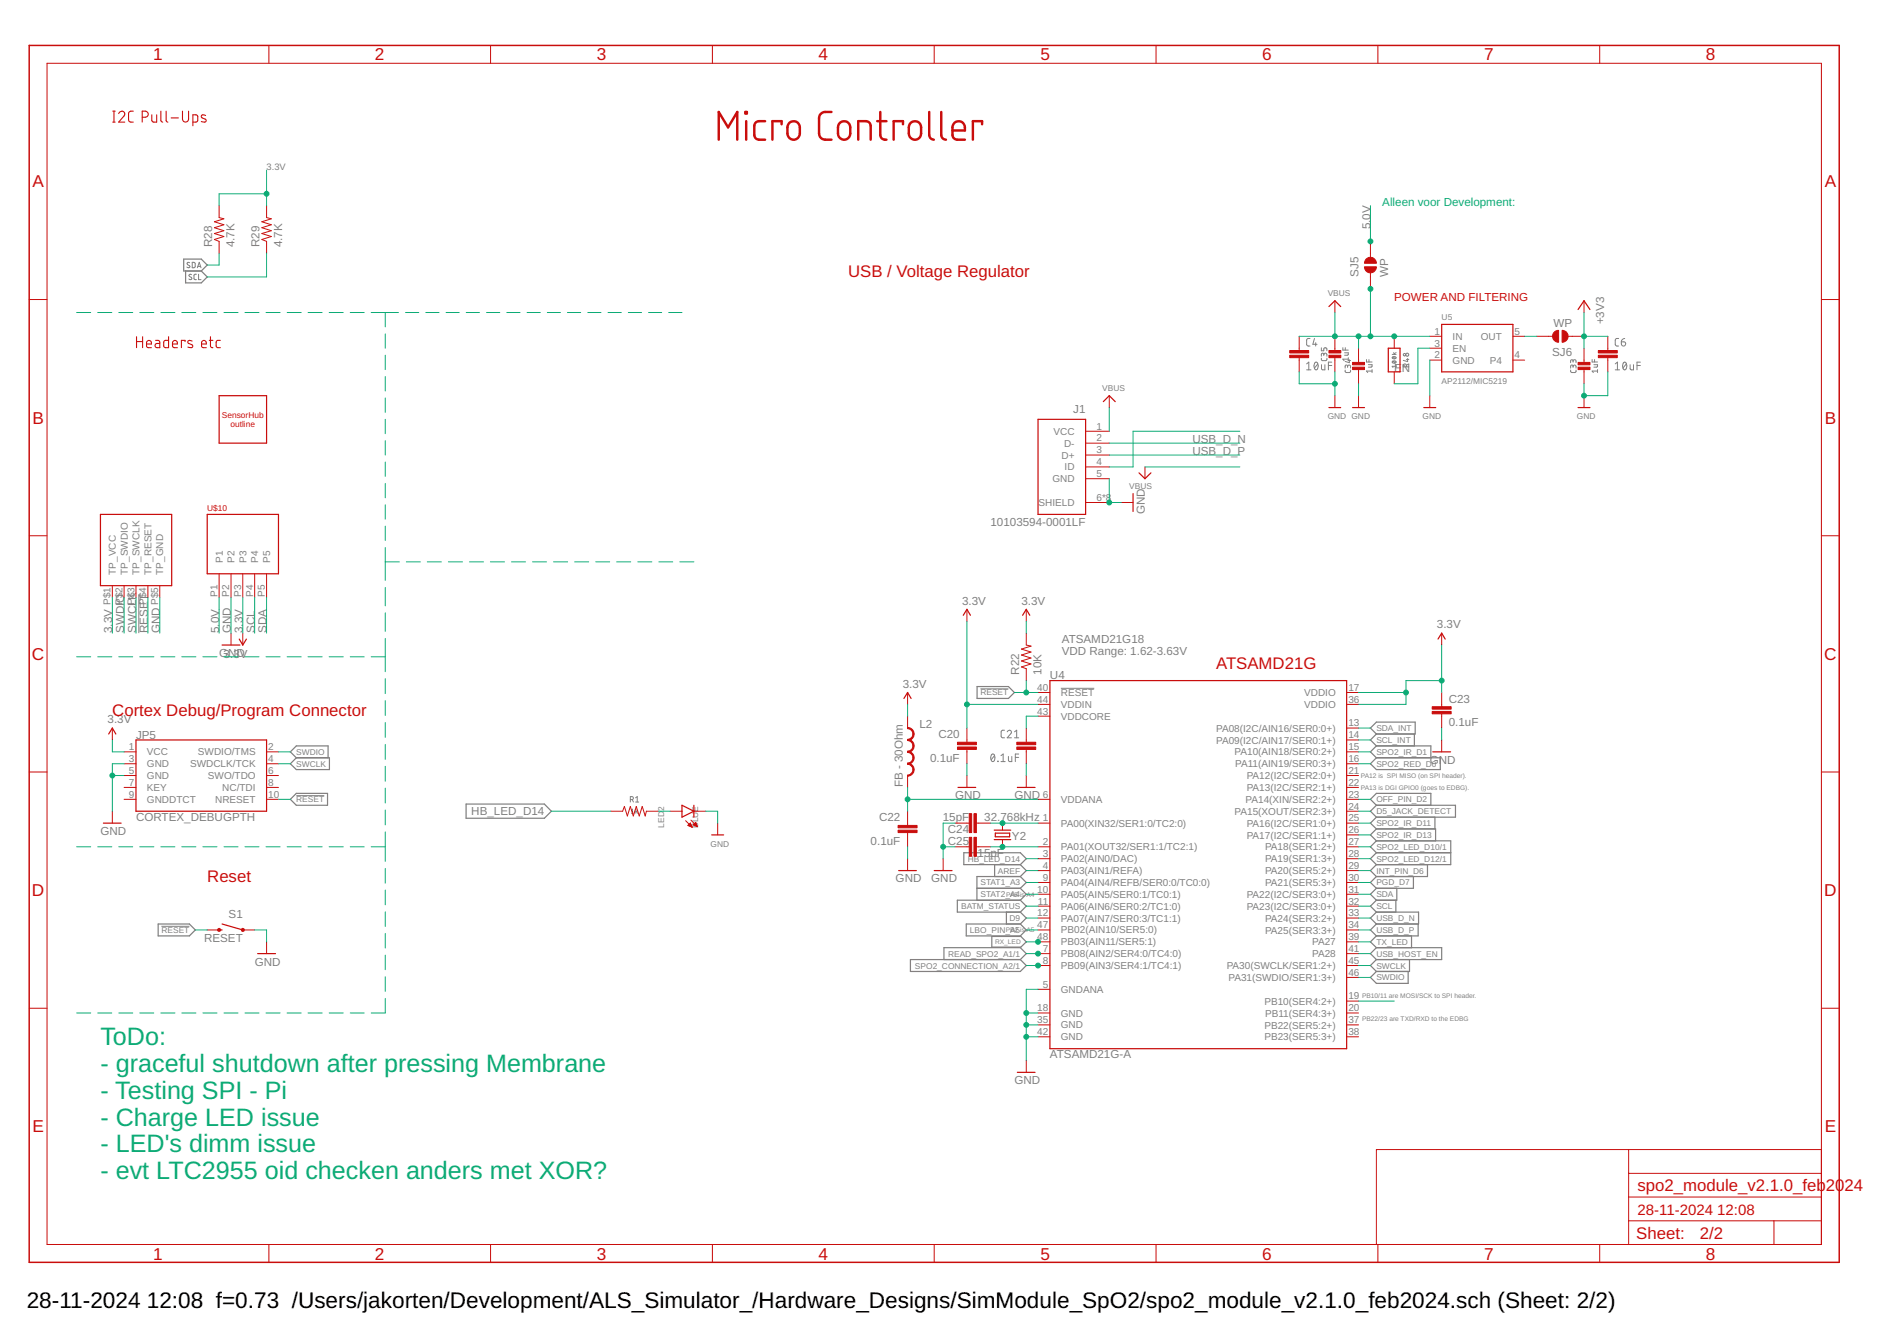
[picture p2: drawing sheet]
<svg xmlns="http://www.w3.org/2000/svg" width="297mm" height="210mm" viewBox="0 0 297 210" stroke-linecap="round" stroke-linejoin="round" font-family="sans-serif">
<g fill="none" stroke="#808080" stroke-width=".16">
<path d="M29.7 41.1h-.3l-.1 .2 .4 .3v.2l-.2 .1-.2-.1M30 43l-.3-.1-.1 .2 .4 .4v.2l-.2 .1-.2-.1M30.1 41.1h.4v.1l.1 .5-.1 .2h-.4zM30.8 42.9h-.3l-.1 .2v.6l.4 .1M30.9 41.9l.3-.8 .3 .8M31 41.7h.4M31.1 42.9v.9h.4M204.6 57l.3-.3v1.2M204.6 57.9h.7M205.1 53h-.4l-.1 .2v.8l.2 .1 .3 .1M205.8 53l-.2 .9h.6M205.9 56.8l.2-.1a.71 .71 0 0 1 0 1.2 .77 .77 0 0 1-.2-1.1z"/>
<path d="M206 53.6v.6M206.4 57l-.6 .6M206.9 56.1v.2l.2 .2 .6-.1 .1-.3M206.9 54.4v.5h.4v-.4l.2-.1 .2 .1 .1 .4M206.9 57.1v.7l.2 .1h.4v-.8M207.3 55.5a.24 .24 0 0 1 .2-.2 .24 .24 0 0 1 .3 .2v.3M207.3 55.6v-.2l-.2-.1-.2 .1v.4M208 57.2h.5M208.5 56.7h-.5v1.2M210.3 54.4v.4h.8M210.5 55.2h.6v.4h-.6M210.6 57.9l.1 .3 .1 .1h.6l.1-.4"/>
<path d="M210.7 54.4v.4M211 57.4a.23 .23 0 0 1 .2-.3 .23 .23 0 0 1 .3 .3v.2M211 57.5v-.3l-.3-.1-.1 .5M211.1 56.2h-.8l.2 .3M211.1 56v.5l.4-.1M211.3 56.3v.5l-.7-.2M214 56.3v.4h.8M214.3 57.1h.5v.3l-.5 .1M214.4 56.3v.4M214.8 58.1h-.8l.2 .2M214.8 57.8v.5M218 55.5h.6"/>
<path d="M218 55.9a.32 .32 0 0 1 .4-.1 .32 .32 0 0 1 .2 .3 .32 .32 0 0 1-.3 .1 .32 .32 0 0 1-.3-.3zM218.1 56.5l.5 .1a.29 .29 0 0 1-.3 .3 .29 .29 0 0 1-.3-.3zM218.1 56.5l.4 .3M218.1 55.9l.4 .2M218.2 55.2l.2 .3M218.6 57.3h-.6l.1 .2M218.6 57.2v.3M218.6 55.2l-.3 .2M220.2 57.4v-.2a.24 .24 0 0 0-.2-.2 .24 .24 0 0 0-.3 .2v.2h.9M220.2 56.3h.4M220.4 56.1v.5l-.7-.2M220.6 57l-.4 .1"/>
<path d="M245.9 57.9l.1 .3 .1 .1h.6l.1-.4M246.3 57.4v-.1a.25 .25 0 0 1 .5 0v.3M246.3 57.5l-.1-.4h-.2l-.1 .5M246.3 56.5a.23 .23 0 0 1 .2-.2 .23 .23 0 0 1 .3 .2v.3M246.3 56.7v-.3l-.2-.1-.1 .1-.1 .4M249.3 56.3v.4h.8M249.6 57.1h.5v.3l-.5 .1M249.7 56.3v.4M250.1 58.1h-.8l.2 .2M250.1 57.8v.5M252.9 57.9h.7M252.9 57l.4-.3v1.2"/>
<path d="M253.4 53h-.3l-.2 .2v.8l.2 .1 .3 .1M253.9 53.5h.4a.33 .33 0 0 1 .2 .4 .33 .33 0 0 1-.3 .3 .33 .33 0 0 1-.3-.4zM254.2 56.8l.2-.1a.71 .71 0 0 1 0 1.2 .79 .79 0 0 1-.2-1.1zM254.4 53a.54 .54 0 0 0-.5 .5M254.7 57l-.6 .6M255.2 57.1l.1 .7 .1 .1h.4v-.8M256.3 57.2h.6M256.9 56.7h-.6v1.2M21.7 93v6.1M153.5 107.8h4.4M155.3 118.1l.2-.1a.71 .71 0 0 1 0 1.2 .75 .75 0 0 1-.2-1.1zM155.7 118.3l-.5 .6"/>
<path d="M156.2 119.1l.1 .1zM156.7 119.2h.7M156.7 118.3l.4-.3v1.2M157.3 114.3h-.4l-.1 .3v.7l.1 .2h.4M157.7 114.6a.33 .33 0 0 1 .5-.3 .33 .33 0 0 1 .1 .5l-.6 .7h.7M157.9 118.4v.6l.2 .2h.3v-.8M158.9 115.5h.6M158.9 114.6l.3-.3v1.2M159 118.6h.5M159.5 118h-.5v1.2M166.1 107.7h5.2M46.4 124.5h4.4"/>
<path d="M98.7 125.2h.2a.23 .23 0 0 0 .3-.3 .23 .23 0 0 0-.3-.2h-.2v.8M98.9 126.8l.1-.1v.6M98.9 127.3h.3M99 125.2l.2 .3M99.5 124.9l.3-.2v.8M99.5 125.5h.5M99.6 126.7v.6M99.7 127l.1 .3M99.8 126.9l-.2 .2M25.3 145h4.4"/>
<circle cx="219.9" cy="55.5" r=".2"/>
<circle cx="220.4" cy="55.5" r=".24"/>
</g>
<g fill="none" stroke="#808080" stroke-width=".19">
<path d="M28.8 40.6h2.7l.9 .9-.9 .9h-2.7zM29.1 42.4v1.9h2.4l.9-1-.9-.9M46.4 118.6l-.9-.9 .9-.9h5v1.8M46.4 118.6h5.2v1.9h-5.2l-.9-1zM153 107.5h4.9l.9 .9-.9 .9h-4.9zM214.6 114l.9-1h6.1v1.9h-6.1zM215.5 114.9l-.9 .9 .9 1M215.5 116.8h8.5v1.8M215.5 116.8l-.9 .9 .9 .9M215.5 118.6h10v1.9h-10l-.9-1zM221.5 114.9v1.9M46.4 124.2h4.9v1.8h-4.9l-.9-.9z"/>
<path d="M73 125.9h12.2l1.1 1.1-1.1 1.1h-12.2zM150.9 133.5h8.9l.9 .9-.9 .9h-8.9zM153 139h6.8M155.7 135.3v1.9M159.8 137.2h-6.8v3.7M159.8 135.3l.9 1-.9 .9M159.8 139l.9 1-.9 .9M159.8 137.2l.9 .9-.9 .9M215.5 126l-.9-.9 .9-.9h8.5v1.8M215.5 126h12.4v1.9h-12.4M215.5 131.6h11.7v3.7h-11.7M215.5 133.5h11.7"/>
<path d="M215.5 139l-.9 1 .9 .9M215.5 137.2l-.9 .9 .9 .9M215.5 131.6l-.9 .9 .9 1M215.5 127.9l-.9 .9 .9 1M215.5 129.8h9.3v1.8M215.5 133.5l-.9 .9 .9 .9M215.5 129.8l-.9 .9 .9 .9M215.5 126l-.9 1 .9 .9M215.5 135.3l-.9 1 .9 .9M218.7 139v1.9h-3.2M221.3 137.2v1.8h-5.8M223.5 135.3v1.9h-8"/>
<path d="M224.7 127.9v1.9M24.8 144.6h4.9l.9 1-.9 .9h-4.9zM142.6 150.2h17.2l.9 .9-.9 1h-17.2zM147.8 150.2v-1.9h12l.9 1-.9 .9M151.3 144.6h8.5l.9 1-.9 .9h-8.5zM155.3 146.6h4.6l.8 .8-.8 .9h-4.6zM157.6 142.8v1.8M159.8 142.8l.9 .9-.9 .9M159.8 140.9h-9.9v1.9h9.9M159.8 140.9l.9 .9-.9 1M215.5 142.8h6.6v1.8h-6.6M215.5 140.9l-.9 .9 .9 1"/>
<path d="M215.5 148.3l-.9 1 .9 .9M215.5 148.3h10.2v1.9h-10.2M215.5 150.2l-.9 .9 .9 1M215.5 152.1l-.9 .9 .9 .9h5v-1.8M215.5 146.5l-.9 .9 .9 .9M215.5 142.8l-.9 .9 .9 .9M215.5 144.6l-.9 1 .9 .9M218.6 140.9v1.9M220.7 150.2v1.9h-5.2M221 146.5v1.8M222.1 144.6v1.9h-6.6"/>
</g>
<g fill="none" stroke="#c90d0c" stroke-width=".17">
<path d="M17.7 19.1h.3M17.7 17.4h.3M17.8 17.4v1.7M18.6 17.8a.47 .47 0 0 1 .6-.4 .47 .47 0 0 1 .2 .8l-.8 .9h.9M20.9 17.4h-.5l-.3 .4 .1 1.1 .2 .2h.5M22.3 18.4h.5a.48 .48 0 0 0 .4-.5 .48 .48 0 0 0-.4-.5h-.5v1.7M23.8 18v.8l.1 .2 .2 .1h.4v-1.1M25.2 17.4v1.4l.1 .2 .2 .1M26 17.4v1.4l.3 .3M26.8 18.5h1.1M28.6 17.4v1.2a.48 .48 0 0 0 .5 .5 .48 .48 0 0 0 .4-.5v-1.2M30.2 19.1h.5l.2-.1 .1-.7-.2-.3h-.6v1.7"/>
<path d="M32.2 18.1a.42 .42 0 0 0-.7 .1l.1 .2 .7 .4-.1 .3-.7-.1M21.4 52.7v1.7M21.4 53.5h.9M22.3 52.7v1.7M22.9 53.8h.8a.4 .4 0 0 0-.3-.5 .4 .4 0 0 0-.5 .4l.1 .6 .7 .1M24.4 53.3h.4l.2 .2v.9h-.4a.33 .33 0 0 1-.3-.3 .33 .33 0 0 1 .3-.3h.4M26.4 52.7v1.7h-.6l-.2-.3 .1-.6 .1-.2h.6M27 53.8h.8a.4 .4 0 0 0-.3-.5 .4 .4 0 0 0-.5 .4l.1 .6 .7 .1M29 53.5v-.2h-.6v1.1M30.1 53.4a.42 .42 0 0 0-.7 .1l.1 .2 .7 .4-.2 .3-.6-.1M31.6 53.8h.7a.39 .39 0 0 0-.3-.5 .39 .39 0 0 0-.4 .4v.6l.7 .1M32.8 53.3h.5"/>
<path d="M33 52.7v1.6l.3 .1M34.5 53.3h-.5l-.2 .3 .1 .7 .6 .1"/>
</g>
<g fill="none" stroke="#c90d0c" stroke-width=".38">
<path d="M116.7 17.5h.2v.3h-.2zM116.8 19v2.9M119.8 19h-1a.74 .74 0 0 0-.7 .7v1.4a.74 .74 0 0 0 .7 .8h1M122.4 19.5v-.5h-1.5v2.9M123.6 19.2a.97 .97 0 0 1 1.1-.1 .97 .97 0 0 1 .5 .8 1.7 1.7 0 0 1-.3 1.7 .97 .97 0 0 1-1 .2 .97 .97 0 0 1-.6-.9 1.7 1.7 0 0 1 .3-1.7zM130.2 17.5a1.67 1.67 0 0 0-1.7 .3l-.1 .2-.2 .5v2.4a.98 .98 0 0 0 1 1h1M131.6 19.2a.96 .96 0 0 1 1-.2 .96 .96 0 0 1 .5 .9 1.7 1.7 0 0 1-.3 1.7 .96 .96 0 0 1-1 .2 .96 .96 0 0 1-.6-.9 1.7 1.7 0 0 1 .4-1.7zM137.4 19h1.4M137.8 17.5v3.6a.79 .79 0 0 0 1 .8M141.4 19.5v-.5h-1.5v2.9M142.6 19.2a.96 .96 0 0 1 1.1-.2 .96 .96 0 0 1 .5 .9 1.8 1.8 0 0 1-.3 1.7 .97 .97 0 0 1-1 .2 .97 .97 0 0 1-.6-.9 1.7 1.7 0 0 1 .3-1.7zM145.5 17.5v3.6a.74 .74 0 0 0 .7 .8"/>
<path d="M147.4 17.5v3.6a.74 .74 0 0 0 .7 .8M153.8 19.5v-.5h-1.5v2.9M112.5 21.9v-4.4l1.5 2.4 1.4-2.4v4.4M134.4 21.9v-2.9h1.2a.74 .74 0 0 1 .7 .7v2.2M149.1 20.4h2a1.05 1.05 0 0 0-.3-1.2 1.05 1.05 0 0 0-1.3 0l-.2 .2a2.93 2.93 0 0 0-.1 2 .79 .79 0 0 0 .7 .5h1.2"/>
</g>
<g fill="none" stroke="#c90d0c" stroke-width=".16">
<path d="M7.4 9.9h277.8v184.9h-277.8zM42.1 7.1v2.8M76.8 7.1v2.8M111.5 7.1v2.8M146.3 7.1v2.8M181 7.1v2.8M215.8 7.1v2.8M250.5 7.1v2.8M34.3 32.2v1.9l.8 .1-1.5 .5 1.5 .5-1.5 .4 1.5 .5-1.5 .5 1.5 .4-1.5 .5 .7 .3v1.8M41.7 32.2v1.9l.8 .1-1.5 .5 1.5 .5-1.5 .4 1.5 .5-1.5 .5 1.5 .4-1.5 .5 .7 .3v1.8M214.6 37.8v2.5M4.6 46.9h2.8"/>
<path d="M203.4 52.6v2.3M203.4 56v2.2M209 47.1v1.8M209 52.6v2.5M209 55.8v2.4M212.7 54.5v2.4M212.7 57.7v2.4M214.6 42.7v2.5M218.3 52.6v1.9M218.3 58.2v1.9M223.9 52.6h1.8M223.9 54.5h1.8"/>
<path d="M223.9 56.4h1.8M236.9 52.6h1.8M236.9 56.4h1.8M240.6 52.6h2.5M245.5 52.6h2.5M248 47.1v1.8M248 54.5v2.4M248 57.7v2.4M251.8 52.6v2.3M251.8 56v2.2M285.2 46.9h2.8M170 69.4h3.7"/>
<path d="M170 71.2h3.7M170 73.1h3.7M170 67.5h3.7M170 74.9h3.7M170 78.7h3.7M173.7 61.9v1.9M175.6 78.7h1.8M179.3 73.1v1.8M209 61.9v1.9M212.7 61.9v1.9M223.9 61.9v1.9M248 61.9v1.9"/>
<path d="M4.6 83.9h2.8M17.6 91.7v1.8M19.4 91.7v1.8M21.3 91.7v1.8M23.2 91.7v1.8M25 91.7v1.8M34.3 89.8v3.7M36.2 89.8v3.7M36.2 99.1v1.9M38 89.8v3.7M38 99.1v1.9M39.9 89.8v3.7"/>
<path d="M41.7 89.8v3.7M151.4 95.4v1.8M160.7 95.4v1.8M160.7 99.1v1.9l.7 .1-1.5 .5 1.5 .5-1.5 .4 1.5 .5-1.5 .5 1.5 .4-1.5 .5 .8 .3v1.8M225.7 99.1v1.9M285.2 83.9h2.8M17.6 114v1.8M19.4 117.7h1.9M19.4 119.5h1.9M41.7 117.7h1.9M41.7 119.5h1.9M142.1 108.4v1.9"/>
<path d="M142.1 112.1v1.9M151.4 114v2.2M151.4 117.3v2.2M160.7 114v2.2M160.7 117.3v2.2M162.5 108.4h1.9M162.5 110.3h1.9M162.5 112.1h1.9M210.9 114h1.8M210.9 117.7h1.8M210.9 115.8h1.8M210.9 119.5h1.8"/>
<path d="M210.9 108.4h1.8M210.9 110.3h1.8M225.7 108.4v2.2M225.7 111.7v2.3M225.7 115.8v1.9M4.6 120.8h2.8M17.6 127v1.8M19.4 125.1h1.9M19.4 121.4h1.9M19.4 123.3h1.9M41.7 125.1h1.9M41.7 121.4h1.9"/>
<path d="M41.7 123.3h1.9M95.6 127h1.9l.3-.8 .4 1.5 .5-1.5 .5 1.5 .4-1.5 .5 1.5 .5-1.5 .4 1.5 .2-.7h1.9M104.9 127h1.9M107.4 128.5l1 1M107.7 129.2l.4-.4 .3 .7zM107.8 129.2h.4M107.8 129.2h.5M107.8 129.1h.4M107.9 129h.3M108 129.3h.3M108 128.9h.1M108.1 128.8h.1"/>
<path d="M108.2 128.4l1 1M108.2 129.4h.1M108.6 129.1h.5M108.6 127h1.9M108.7 129.2h.4M108.7 129h.4M108.8 128.9h.2M108.8 128.8h.2M108.9 129.2h.2M108.9 128.8h.1M108.9 128.7l-.3 .4 .6 .3M108.9 128.7l.3 .7"/>
<path d="M109.1 129.3h.1M112.4 128.8v1.9M142.1 121.4v1.9M142.1 127v2.2M142.1 130.3v2.2M142.1 134.4v1.9M147.7 134.4v1.9M149.5 128.8h2.3M149.5 132.5h2.3M151.4 121.4v1.9M152.9 128.8h2.2M152.9 132.5h2.2"/>
<path d="M157 128.8v1.1M157 131.4v1.1M160.7 121.4v1.9M162.5 128.8h1.9M162.5 132.5h1.9M162.5 134.4h1.9M162.5 136.3h1.9M162.5 125.1h1.9M162.5 138.1h1.9M162.5 140h1.9M210.9 128.8h1.8M210.9 132.5h1.8"/>
<path d="M210.9 134.4h1.8M210.9 136.3h1.8M210.9 125.1h1.8M210.9 138.1h1.8M210.9 140h1.8M210.9 121.4h1.8M210.9 123.3h1.8M210.9 127h1.8M210.9 130.7h1.8M285.2 120.8h2.8M4.6 157.8h2.8M32.4 145.6h1.9"/>
<path d="M38 145.6h1.9M41.7 147.4v1.9M162.5 154.9h1.9M162.5 141.8h1.9M162.5 149.3h1.9M162.5 151.1h1.9M162.5 143.7h1.9M162.5 158.6h1.9M162.5 145.6h1.9M162.5 147.4h1.9M210.9 141.8h1.8M210.9 149.3h1.8"/>
<path d="M210.9 151.1h1.8M210.9 143.7h1.8M210.9 158.6h1.8M210.9 156.7h1.8M210.9 145.6h1.8M210.9 147.4h1.8M210.9 153h1.8M285.2 157.8h2.8M160.7 166v1.9M162.5 160.4h1.9M162.5 162.3h1.9M210.9 160.4h1.8"/>
<path d="M210.9 162.3h1.8M255 179.9v14.9M285.2 179.9h-69.7v14.9M42.1 194.8v2.8M76.8 194.8v2.8M111.5 194.8v2.8M146.3 194.8v2.8M181 194.8v2.8M215.8 194.8v2.8M250.5 194.8v2.8M255 191.1h30.2M255 187.4h30.2"/>
<path d="M255 183.7h30.2M277.8 191.1v3.7"/>
</g>
<g fill="none" stroke="#c90d0c" stroke-width=".19">
<path d="M208.1 48l.9-.9 .9 .9M217.4 54.5h1.8v3.7h-1.8zM225.7 50.8h11.2v7.4h-11.2zM247.1 48.5l.9-1.4 1 1.4M34.3 61.9h7.4v7.5h-7.4zM162.5 65.6h7.5v14.9h-7.5zM172.8 62.9l.9-1 .9 1M177.4 77.3v2.8M178.4 74l.9 .9 .9-.9M208.1 63.8h1.8M211.8 63.8h1.9M222.9 63.8h1.9"/>
<path d="M247.1 63.8h1.9M15.7 80.5h11.2v11.2h-11.2zM32.4 80.5h11.2v9.3h-11.2zM150.8 96.3l.6-.9 .6 .9M160.1 96.3l.6-.9 .5 .9M17 114.9l.6-.9 .5 .9M21.3 115.8h20.4v11.2h-20.4zM34.8 101h2.8M37.5 100l.5 1 .6-1M141.5 109.3l.6-.9 .6 .9M164.4 106.5h46.5v57.6h-46.5zM224.3 117.7h2.8"/>
<path d="M225.2 100l.5-.9 .6 .9M16.2 128.8h2.8M106.8 126l1.8 1-1.8 .9zM108.6 126v1.9M111.4 130.7h1.9M140.7 136.3h2.8M146.3 136.3h2.8M150 123.3h2.8M155.7 129.9h2.6M155.7 131.4h2.6M155.9 130.4h2.2v.6h-2.2zM159.3 123.3h2.8"/>
<path d="M34.3 145.6h.5M34.8 144.6l3.2 1M40.3 149.3h2.8M159.3 167.9h2.8"/>
</g>
<g fill="#c90d0c" stroke="#c90d0c" stroke-width=".16">
<path d="M149.9 116.9h3v.4h-3z"/>
<path d="M149.9 116.2h3v.4h-3z"/>
<path d="M159.2 116.9h3v.4h-3z"/>
<path d="M159.2 116.2h3v.4h-3z"/>
<path d="M140.6 129.9h3v.4h-3z"/>
<path d="M140.6 129.2h3v.4h-3z"/>
<path d="M224.3 111.4h2.9v.3h-2.9z"/>
<path d="M224.3 110.6h2.9v.4h-2.9z"/>
<path d="M152.5 127.4h.4v2.9h-.4z"/>
<path d="M151.8 127.4h.3v2.9h-.3z"/>
<path d="M151.8 131.1h.3v2.9h-.3z"/>
<path d="M152.5 131.1h.4v2.9h-.4z"/>
<path d="M247.1 57.5h1.9v.3h-1.9z"/>
<path d="M247.1 56.7h1.9v.4h-1.9z"/>
<path d="M211.8 57.5h1.9v.3h-1.9z"/>
<path d="M211.8 56.7h1.9v.4h-1.9z"/>
<path d="M208.1 55.6h1.9v.4h-1.9z"/>
<path d="M208.1 54.9h1.9v.3h-1.9z"/>
<path d="M202 55.6h2.9v.4h-2.9z"/>
<path d="M202 54.9h2.9v.3h-2.9z"/>
<path d="M250.3 55.6h2.9v.4h-2.9z"/>
<path d="M250.3 54.9h2.9v.3h-2.9z"/>
</g>
<g fill="#c90d0c" stroke="#c90d0c" stroke-width=".16">
<path d="M142.1 113.9h.1a1 1 0 0 1 .9 1h-.2a.83 .83 0 0 0-.8-.8z" fill-rule="evenodd"/>
<path d="M142.9 114.9h.2a1 1 0 0 1-1 1v-.2l.4-.1a.77 .77 0 0 0 .4-.7z" fill-rule="evenodd"/>
<path d="M142.1 115.7h.1a1 1 0 0 1 .9 1.1h-.2a.87 .87 0 0 0-.8-.9z" fill-rule="evenodd"/>
<path d="M142.1 117.6l.4-.1a.77 .77 0 0 0 .4-.7h.2a1 1 0 0 1-1 1z" fill-rule="evenodd"/>
<path d="M142.1 117.6h.1a1.04 1.04 0 0 1 .9 1h-.2a.87 .87 0 0 0-.8-.8z" fill-rule="evenodd"/>
<path d="M142.1 119.4l.6-.2 .2-.6h.2v.1a1.04 1.04 0 0 1-1 .9z" fill-rule="evenodd"/>
<path d="M142.1 119.4h.1a1.04 1.04 0 0 1 .9 1.1h-.2l-.1-.4-.3-.4-.4-.1z" fill-rule="evenodd"/>
<path d="M142.9 120.5h.2a1.03 1.03 0 0 1-1 1v-.2l.4-.1a.83 .83 0 0 0 .4-.7z" fill-rule="evenodd"/>
<path d="M37.8 145.4l.2-.1 .2 .1v.3h-.4z" fill-rule="evenodd"/>
<path d="M213.9 40.6a.94 .94 0 0 1 1-.3 .94 .94 0 0 1 .6 .9h-1.8z" fill-rule="evenodd"/>
<path d="M213.7 41.8h1.8a.93 .93 0 0 1-.9 .9 .93 .93 0 0 1-.9-.9z" fill-rule="evenodd"/>
<path d="M243.4 51.9l.7-.2v1.9a.93 .93 0 0 1-.9-.6 .93 .93 0 0 1 .2-1.1z" fill-rule="evenodd"/>
<path d="M244.6 51.7a.93 .93 0 0 1 .9 .9 .93 .93 0 0 1-.9 1z" fill-rule="evenodd"/>
<circle cx="34.3" cy="145.6" r=".25"/>
</g>
<path d="M4.6 7.1h283.4v190.5h-283.4z" fill="none" stroke="#c90d0c" stroke-width=".23"/>
<g fill="none" stroke="#0dab76" stroke-width=".16">
<path d="M34.3 39.6v1.9h-1.9M41.7 26.6v5.6M41.7 39.6v3.7h-9.3M41.7 30.3h-7.4v1.9M214.6 32.2v5.6M12 48.9h2.2M15.3 48.9h2.2M18.6 48.9h2.2M21.9 48.9h2.2M25.2 48.9h2.2M28.5 48.9h2.2M31.8 48.9h2.2"/>
<path d="M35.1 48.9h2.2M38.4 48.9h2.2M41.7 48.9h2.2M45 48.9h2.2M48.2 48.9h2.2M51.5 48.9h2.2M54.8 48.9h2.2M58.1 48.9h4.3M60.3 48.9v2.3M60.3 52.3v2.2M60.3 55.6v2.2M60.3 58.9v2.3"/>
<path d="M63.5 48.9h2.1M66.7 48.9h2M69.8 48.9h2.1M73 48.9h2.1M76.2 48.9h2.1M79.4 48.9h2M82.5 48.9h2.1M85.7 48.9h2.1M88.9 48.9h2M92 48.9h2.1M95.2 48.9h2.1M98.4 48.9h2.1"/>
<path d="M101.6 48.9h2M104.7 48.9h2.1M203.4 58.2v1.9h5.6M203.4 52.6h20.5M209 48.9v3.7M209 58.2v3.7M212.7 52.6v1.9M214.6 45.2v7.4M223.9 56.4v5.5M223.9 54.5h-1.9v5.6h-3.7M238.7 52.6h1.9M248 48.9v5.6"/>
<path d="M248 52.6h3.8M251.8 58.2v3.7h-3.8v-1.8M60.3 62.3v2.2M60.3 65.6v2.3M60.3 69v2.2M60.3 72.3v2.3M60.3 75.7v2.2M60.3 79v2.3M173.7 63.8v3.7M173.7 74.9v3.8h1.9M173.7 69.4h20.4M173.7 71.2h20.4"/>
<path d="M179.3 73.1h14.8M194.1 67.5h-16.7v5.6h-3.7M212.7 60.1v1.8M17.6 93.5v5.6M19.4 93.5v5.6M21.3 93.5v5.6M23.2 93.5v5.6M25 93.5v5.6M34.3 93.5v5.6M36.2 93.5v5.6M38 93.5v5.6M39.9 93.5v5.6"/>
<path d="M41.7 93.5v5.6M60.3 82.4v2.2M60.3 85.7v5.1M60.3 91.9v2.9M60.3 95.9v2.9M60.3 99.9v5.2M60.3 87.9h2.2M63.6 87.9h2.2M66.9 87.9h2.2M70.2 87.9h2.2M73.5 87.9h2.2M76.8 87.9h2.2"/>
<path d="M80.1 87.9h2.2M83.4 87.9h2.2M86.7 87.9h2.2M90 87.9h2.2M93.3 87.9h2.2M96.6 87.9h2.2M99.9 87.9h2.2M103.2 87.9h2.1M106.4 87.9h2.2M151.4 97.2v16.8M160.7 97.2v1.9M12 102.8h2.2"/>
<path d="M15.3 102.8h2.2M17.6 115.8v1.9h1.8M18.6 102.8h2.2M19.4 119.5h-1.8v7.5M21.9 102.8h2.2M25.2 102.8h2.2M28.5 102.8h2.2M31.8 102.8h2.2M35.1 102.8h2.2M38.4 102.8h2.2M41.7 102.8h2.2M43.6 119.5h1.9"/>
<path d="M43.6 117.7h1.9M45 102.8h2.2M48.2 102.8h2.2M51.5 102.8h2.2M54.8 102.8h2.2M58.1 102.8h2.2M60.3 106.2v2.4M60.3 109.7v2.3M60.3 113.1v2.3M60.3 116.5v2.4M60.3 120v2.3M142.1 110.3v1.8"/>
<path d="M151.4 119.5v1.9M151.4 110.3h11.1M158.8 108.4h3.7M160.7 106.5v1.9M160.7 119.5v1.9M162.5 112.1h-1.8v1.9M212.7 119.5h1.9M212.7 108.4h7.5M212.7 117.7h1.9M212.7 114h1.9M212.7 115.8h1.9M225.7 101v7.4"/>
<path d="M225.7 114v1.8M225.7 106.5h-5.5v3.8h-7.5M12 132.5h2.2M15.3 132.5h2.2M17.6 121.4h1.8M18.6 132.5h2.2M21.9 132.5h2.2M25.2 132.5h2.2M28.5 132.5h2.2M31.8 132.5h2.2M35.1 132.5h2.2M38.4 132.5h2.2"/>
<path d="M41.7 132.5h2.2M43.6 125.1h1.9M45 132.5h2.2M48.2 132.5h2.2M51.5 132.5h2.2M54.8 132.5h2.2M58.1 132.5h2.2M60.3 123.4v2.3M60.3 126.8v2.3M60.3 130.2v4.6M60.3 135.9v2.3M60.3 139.3v2.3"/>
<path d="M86.3 127h9.3M103.1 127h1.8M110.5 127h1.9v1.8M142.1 123.3v3.7M142.1 132.5v1.9M142.1 125.1h20.4M147.7 132.5h1.8M149.5 128.8h-1.8v5.6M155.1 132.5h7.4M155.1 128.8h7.4M160.7 134.4h1.8M160.7 140h1.8"/>
<path d="M160.7 138.1h1.8M160.7 136.3h1.8M212.7 132.5h1.9M212.7 128.8h1.9M212.7 127h1.9M212.7 125.1h1.9M212.7 134.4h1.9M212.7 140h1.9M212.7 138.1h1.9M212.7 136.3h1.9M212.7 130.7h1.9M12 158.6h2.2"/>
<path d="M15.3 158.6h2.2M18.6 158.6h2.2M21.9 158.6h2.2M25.2 158.6h2.2M28.5 158.6h2.2M30.6 145.6h1.8M31.8 158.6h2.2M35.1 158.6h2.2M38.4 158.6h2.2M39.9 145.6h1.8v1.8M41.7 158.6h2.2M45 158.6h2.2"/>
<path d="M48.2 158.6h2.2M51.5 158.6h2.2M54.8 158.6h2.2M60.3 156.3v2.3h-2.2M60.3 142.7v2.3M60.3 146.1v2.3M60.3 149.5v2.3M60.3 152.9v2.3M160.7 158.6h1.8M160.7 145.6h1.8M160.7 143.7h1.8M160.7 141.8h1.8"/>
<path d="M160.7 149.3h1.8M160.7 151.1h1.8M160.7 147.4h1.8M162.5 154.9h-1.8v11.1M212.7 145.6h1.9M212.7 143.7h1.9M212.7 141.8h1.9M212.7 149.3h1.9M212.7 151.1h1.9M212.7 153h1.9M212.7 147.4h1.9M212.7 156.7h5.6"/>
<path d="M160.7 162.3h1.8M160.7 160.4h1.8"/>
</g>
<g fill="#0dab76" stroke="#0dab76" stroke-width=".16">
<circle cx="160.7" cy="162.3" r=".38"/>
<circle cx="160.7" cy="160.4" r=".38"/>
<circle cx="160.7" cy="158.6" r=".38"/>
<circle cx="147.7" cy="132.5" r=".38"/>
<circle cx="17.6" cy="121.4" r=".38"/>
<circle cx="248" cy="61.9" r=".38"/>
<circle cx="209" cy="60.1" r=".38"/>
<circle cx="173.7" cy="78.7" r=".38"/>
<circle cx="151.4" cy="110.3" r=".38"/>
<circle cx="225.7" cy="106.5" r=".38"/>
<circle cx="220.2" cy="108.4" r=".38"/>
<circle cx="41.7" cy="30.3" r=".38"/>
<circle cx="248" cy="52.6" r=".38"/>
<circle cx="142.1" cy="125.1" r=".38"/>
<circle cx="157" cy="128.8" r=".38"/>
<circle cx="157" cy="132.5" r=".38"/>
<circle cx="160.7" cy="108.4" r=".38"/>
<circle cx="162.5" cy="147.4" r=".38"/>
<circle cx="214.6" cy="37.8" r=".38"/>
<circle cx="162.5" cy="149.3" r=".38"/>
<circle cx="162.5" cy="151.1" r=".38"/>
<circle cx="212.7" cy="52.6" r=".38"/>
<circle cx="218.3" cy="52.6" r=".38"/>
<circle cx="214.6" cy="52.6" r=".38"/>
<circle cx="214.6" cy="45.2" r=".38"/>
<circle cx="209" cy="52.6" r=".38"/>
</g>
<g font-size="3.9" fill="#0dab76">
<text x="15.7" y="163.6">ToDo:</text>
<text x="15.7" y="167.8">- graceful shutdown after pressing Membrane</text>
<text x="15.7" y="172">- Testing SPI - Pi</text>
<text x="15.7" y="176.2">- Charge LED issue</text>
<text x="15.7" y="180.4">- LED's dimm issue</text>
<text x="15.7" y="184.6">- evt LTC2955 oid checken anders met XOR?</text>
</g>
<g font-size="3.5">
<text x="4.2" y="204.7">28-11-2024</text>
<text x="23" y="204.7">12:08 f=0.73 /Users/jakorten/Development/ALS_Simulator_/Hardware_Designs/SimModule_SpO2/spo2_module_v2.1.0_feb2024.sch (Sheet: 2/2)</text>
</g>
<g font-size="2.7" fill="#c90d0c">
<text x="24" y="9.5">1</text>
<text x="58.7" y="9.5">2</text>
<text x="93.4" y="9.5">3</text>
<text x="128.2" y="9.5">4</text>
<text x="162.9" y="9.5">5</text>
<text x="197.6" y="9.5">6</text>
<text x="232.4" y="9.5">7</text>
<text x="267.1" y="9.5">8</text>
<text x="5.1" y="29.3">A</text>
<text x="285.7" y="29.3">A</text>
<text x="5.1" y="66.3">B</text>
<text x="285.7" y="66.3">B</text>
<text x="5" y="103.3">C</text>
<text x="285.6" y="103.3">C</text>
<text x="5" y="140.3">D</text>
<text x="285.6" y="140.3">D</text>
<text x="5.1" y="177.3">E</text>
<text x="285.7" y="177.3">E</text>
<text x="24" y="197.1">1</text>
<text x="58.7" y="197.1">2</text>
<text x="93.4" y="197.1">3</text>
<text x="128.2" y="197.1">4</text>
<text x="162.9" y="197.1">5</text>
<text x="197.6" y="197.1">6</text>
<text x="232.4" y="197.1">7</text>
<text x="267.1" y="197.1">8</text>
</g>
<g font-size="2.6" fill="#c90d0c">
<text x="132.8" y="43.4">USB / Voltage Regulator</text>
<text x="190.4" y="104.7">ATSAMD21G</text>
<text x="17.6" y="112.1">Cortex Debug/Program Connector</text>
<text x="32.4" y="138.1">Reset</text>
<text x="256.4" y="186.4">spo2_module_v2.1.0_feb</text>
<text x="285.9" y="186.4">2024</text>
<text x="256.2" y="194">Sheet:</text>
<text x="266.2" y="193.9">2/2</text>
</g>
<g font-size="2.3" fill="#c90d0c">
<text x="256.4" y="190.2">28-11-2024</text>
<text x="268.9" y="190.2">12:08</text>
</g>
<g font-size="1.8" fill="#808080">
<text x="214.6" y="35.9" transform="rotate(-90 214.6 35.9)">5.0V</text>
<text x="33.2" y="38.7" transform="rotate(-90 33.2 38.7)">R28</text>
<text x="36.7" y="38.7" transform="rotate(-90 36.7 38.7)">4.7K</text>
<text x="40.6" y="38.7" transform="rotate(-90 40.6 38.7)">R29</text>
<text x="44.2" y="38.7" transform="rotate(-90 44.2 38.7)">4.7K</text>
<text x="212.7" y="43.3" transform="rotate(-90 212.7 43.3)">SJ5</text>
<text x="217.4" y="43.3" transform="rotate(-90 217.4 43.3)">WP</text>
<text x="243.2" y="51.1">WP</text>
<text x="251.2" y="50.8" transform="rotate(-90 251.2 50.8)">+3V3</text>
<text x="218.3" y="58.2">EN</text>
<text x="243" y="55.8">SJ6</text>
<text x="168.1" y="64.7">J1</text>
<text x="186.7" y="69.4">USB_D_N</text>
<text x="186.7" y="71.2">USB_D_P</text>
<text x="155.1" y="82.4">10103594-0001LF</text>
<text x="179.3" y="80.5" transform="rotate(-90 179.3 80.5)">GND</text>
<text x="150.7" y="94.6">3.3V</text>
<text x="159.9" y="94.6">3.3V</text>
<text x="17.6" y="99.1" transform="rotate(-90 17.6 99.1)">3.3V</text>
<text x="19.4" y="99.1" transform="rotate(-90 19.4 99.1)">SWDIO</text>
<text x="21.3" y="99.1" transform="rotate(-90 21.3 99.1)">SWCLK</text>
<text x="23.2" y="99.1" transform="rotate(-90 23.2 99.1)">RESET</text>
<text x="25" y="99.1" transform="rotate(-90 25 99.1)">GND</text>
<text x="34.3" y="99.1" transform="rotate(-90 34.3 99.1)">5.0V</text>
<text x="36.2" y="99.1" transform="rotate(-90 36.2 99.1)">GND</text>
<text x="38" y="99.1" transform="rotate(-90 38 99.1)">3.3V</text>
<text x="39.9" y="99.1" transform="rotate(-90 39.9 99.1)">SCL</text>
<text x="41.7" y="99.1" transform="rotate(-90 41.7 99.1)">SDA</text>
<text x="166.3" y="100.6">ATSAMD21G18</text>
<text x="225" y="98.4">3.3V</text>
<text x="34.3" y="102.8">G3ND</text>
<text x="36" y="103">.3V</text>
<text x="141.4" y="107.6">3.3V</text>
<text x="159.6" y="105.6" transform="rotate(-90 159.6 105.6)">R22</text>
<text x="163.1" y="105.6" transform="rotate(-90 163.1 105.6)">10K</text>
<text x="164.4" y="106.3">U4</text>
<text x="166.3" y="102.6">VDD Range: 1.62-3.63V</text>
<text x="16.8" y="113.2">3.3V</text>
<text x="144" y="114">L2</text>
<text x="226.9" y="113.7">0.1uF</text>
<text x="226.9" y="110">C23</text>
<text x="21.3" y="115.6">JP5</text>
<text x="145.6" y="119.3">0.1uF</text>
<text x="146.9" y="115.5">C20</text>
<text x="223.9" y="119.5">GND</text>
<text x="141.4" y="123.3" transform="rotate(-90 141.4 123.3)">FB - 30Ohm</text>
<text x="149.5" y="125.1">GND</text>
<text x="158.8" y="125.1">GND</text>
<text x="15.7" y="130.7">GND</text>
<text x="21.3" y="128.5">CORTEX_DEBUGPTH</text>
<text x="73.8" y="127.6">HB_LED_D14</text>
<text x="137.6" y="128.6">C22</text>
<text x="147.6" y="128.6">15pF</text>
<text x="148.4" y="130.4">C24</text>
<text x="154.1" y="128.5">32.768kHz</text>
<text x="158.5" y="131.4">Y2</text>
<text x="136.3" y="132.3">0.1uF</text>
<text x="148.4" y="132.3">C25</text>
<text x="153.1" y="134.1">15pF</text>
<text x="35.8" y="143.7">S1</text>
<text x="140.2" y="138.1">GND</text>
<text x="145.8" y="138.1">GND</text>
<text x="32" y="147.4">RESET</text>
<text x="39.9" y="151.1">GND</text>
<text x="164.4" y="165.6">ATSAMD21G-A</text>
<text x="158.8" y="169.7">GND</text>
</g>
<text font-size="1.8" fill="#0dab76" x="216.4" y="32.2">Alleen voor Development:</text>
<text font-size="1.8" fill="#c90d0c" x="218.3" y="47.1">POWER AND FILTERING</text>
<g font-size="1.6" fill="#808080">
<text x="224.6" y="52.4">1</text>
<text x="227.4" y="53.2">IN</text>
<text x="231.9" y="53.2">OUT</text>
<text x="237.1" y="52.4">5</text>
<text x="224.6" y="54.2">3</text>
<text x="224.6" y="56.1">2</text>
<text x="227.4" y="55.1">EN</text>
<text x="227.4" y="56.9">GND</text>
<text x="233.3" y="56.9">P4</text>
<text x="237.1" y="56.1">4</text>
<text x="165" y="68.1">VCC</text>
<text x="166.2" y="71.8">D+</text>
<text x="166.6" y="69.9">D-</text>
<text x="171.7" y="69.1">2</text>
<text x="171.7" y="71">3</text>
<text x="171.7" y="67.2">1</text>
<text x="164.8" y="75.5">GND</text>
<text x="166.7" y="73.6">ID</text>
<text x="171.7" y="72.8">4</text>
<text x="171.7" y="74.7">5</text>
<text x="162.6" y="79.2">SHIELD</text>
<text x="171.7" y="78.4">6*8</text>
<text x="18.1" y="90" transform="rotate(-90 18.1 90)">TP_VCC</text>
<text x="20" y="90" transform="rotate(-90 20 90)">TP_SWDIO</text>
<text x="21.9" y="90" transform="rotate(-90 21.9 90)">TP_SWCLK</text>
<text x="23.7" y="90" transform="rotate(-90 23.7 90)">TP_RESET</text>
<text x="25.6" y="90" transform="rotate(-90 25.6 90)">TP_GND</text>
<text x="34.9" y="88.1" transform="rotate(-90 34.9 88.1)">P1</text>
<text x="36.7" y="88.1" transform="rotate(-90 36.7 88.1)">P2</text>
<text x="38.6" y="88.1" transform="rotate(-90 38.6 88.1)">P3</text>
<text x="40.4" y="88.1" transform="rotate(-90 40.4 88.1)">P4</text>
<text x="42.3" y="88.1" transform="rotate(-90 42.3 88.1)">P5</text>
<text x="17.3" y="94.7" transform="rotate(-90 17.3 94.7)">P$1</text>
<text x="19.2" y="94.7" transform="rotate(-90 19.2 94.7)">P$2</text>
<text x="21" y="94.7" transform="rotate(-90 21 94.7)">P$3</text>
<text x="22.9" y="94.7" transform="rotate(-90 22.9 94.7)">P$4</text>
<text x="24.8" y="94.7" transform="rotate(-90 24.8 94.7)">P$5</text>
<text x="34" y="93.4" transform="rotate(-90 34 93.4)">P1</text>
<text x="35.9" y="93.4" transform="rotate(-90 35.9 93.4)">P2</text>
<text x="37.8" y="93.4" transform="rotate(-90 37.8 93.4)">P3</text>
<text x="39.6" y="93.4" transform="rotate(-90 39.6 93.4)">P4</text>
<text x="41.5" y="93.4" transform="rotate(-90 41.5 93.4)">P5</text>
<text x="162.4" y="108.1">40</text>
<text x="162.4" y="111.8">43</text>
<text x="162.4" y="110">44</text>
<text x="166.1" y="108.9">RESET</text>
<text x="166.1" y="112.7">VDDCORE</text>
<text x="166.1" y="110.8">VDDIN</text>
<text x="204.2" y="109">VDDIO</text>
<text x="204.2" y="110.8">VDDIO</text>
<text x="211.1" y="113.7">13</text>
<text x="211.1" y="108.1">17</text>
<text x="211.1" y="110">36</text>
<text x="20.2" y="117.4">1</text>
<text x="20.2" y="119.3">3</text>
<text x="23" y="118.2">VCC</text>
<text x="31" y="118.2">SWDIO/TMS</text>
<text x="42" y="119.3">4</text>
<text x="42" y="117.4">2</text>
<text x="190.4" y="114.5">PA08(I2C/AIN16/SER0:0+)</text>
<text x="190.4" y="116.4">PA09(I2C/AIN17/SER0:1+)</text>
<text x="193.3" y="118.2">PA10(AIN18/SER0:2+)</text>
<text x="211.1" y="117.4">15</text>
<text x="211.1" y="115.6">14</text>
<text x="211.1" y="119.3">16</text>
<text x="20.2" y="121.1">5</text>
<text x="20.2" y="123">7</text>
<text x="20.2" y="124.9">9</text>
<text x="23" y="120.1">GND</text>
<text x="23" y="122">GND</text>
<text x="23" y="123.8">KEY</text>
<text x="23" y="125.7">GNDDTCT</text>
<text x="29.8" y="120.1">SWDCLK/TCK</text>
<text x="32.6" y="122">SWO/TDO</text>
<text x="33.7" y="125.7">NRESET</text>
<text x="34.8" y="123.8">NC/TDI</text>
<text x="42" y="124.9">10</text>
<text x="42" y="123">8</text>
<text x="42" y="121.1">6</text>
<text x="163.3" y="124.9">6</text>
<text x="166.1" y="125.7">VDDANA</text>
<text x="193.4" y="120.1">PA11(AIN19/SER0:3+)</text>
<text x="195" y="125.7">PA14(XIN/SER2:2+)</text>
<text x="195.2" y="122">PA12(I2C/SER2:0+)</text>
<text x="195.2" y="123.8">PA13(I2C/SER2:1+)</text>
<text x="211.1" y="121.1">21</text>
<text x="211.1" y="123">22</text>
<text x="211.1" y="124.9">23</text>
<text x="163.3" y="128.6">1</text>
<text x="166.1" y="129.4">PA00(XIN32/SER1:0/TC2:0)</text>
<text x="193.3" y="127.5">PA15(XOUT/SER2:3+)</text>
<text x="195.2" y="129.4">PA16(I2C/SER1:0+)</text>
<text x="195.2" y="131.3">PA17(I2C/SER1:1+)</text>
<text x="211.1" y="126.7">24</text>
<text x="211.1" y="128.6">25</text>
<text x="211.1" y="130.4">26</text>
<text x="163.3" y="132.3">2</text>
<text x="163.3" y="134.1">3</text>
<text x="163.3" y="136">4</text>
<text x="163.3" y="137.9">9</text>
<text x="166.1" y="133.1">PA01(XOUT32/SER1:1/TC2:1)</text>
<text x="166.1" y="135">PA02(AIN0/DAC)</text>
<text x="166.1" y="136.8">PA03(AIN1/REFA)</text>
<text x="198.1" y="133.1">PA18(SER1:2+)</text>
<text x="198.1" y="135">PA19(SER1:3+)</text>
<text x="198.1" y="136.8">PA20(SER5:2+)</text>
<text x="211.1" y="132.3">27</text>
<text x="211.1" y="134.1">28</text>
<text x="211.1" y="136">29</text>
<text x="211.1" y="137.9">30</text>
<text x="162.4" y="139.7">10</text>
<text x="162.4" y="143.4">12</text>
<text x="162.5" y="141.6">11</text>
<text x="166.1" y="142.4">PA06(AIN6/SER0:2/TC1:0)</text>
<text x="166.1" y="138.7">PA04(AIN4/REFB/SER0:0/TC0:0)</text>
<text x="166.1" y="140.5">PA05(AIN5/SER0:1/TC0:1)</text>
<text x="195.2" y="140.5">PA22(I2C/SER3:0+)</text>
<text x="195.2" y="142.4">PA23(I2C/SER3:0+)</text>
<text x="198.1" y="138.7">PA21(SER5:3+)</text>
<text x="211.1" y="139.7">31</text>
<text x="211.1" y="141.6">32</text>
<text x="211.1" y="143.4">33</text>
<text x="162.4" y="145.3">47</text>
<text x="162.4" y="147.2">48</text>
<text x="163.3" y="149">7</text>
<text x="166.1" y="149.8">PB08(AIN2/SER4:0/TC4:0)</text>
<text x="166.1" y="144.3">PA07(AIN7/SER0:3/TC1:1)</text>
<text x="166.1" y="146.1">PB02(AIN10/SER5:0)</text>
<text x="166.1" y="148">PB03(AIN11/SER5:1)</text>
<text x="198.1" y="144.3">PA24(SER3:2+)</text>
<text x="198.1" y="146.1">PA25(SER3:3+)</text>
<text x="205.5" y="148">PA27</text>
<text x="205.5" y="149.8">PA28</text>
<text x="211.1" y="145.3">34</text>
<text x="211.1" y="147.2">39</text>
<text x="211.1" y="149">41</text>
<text x="163.3" y="154.6">5</text>
<text x="163.3" y="150.9">8</text>
<text x="166.1" y="155.4">GNDANA</text>
<text x="166.1" y="151.7">PB09(AIN3/SER4:1/TC4:1)</text>
<text x="192.1" y="151.7">PA30(SWCLK/SER1:2+)</text>
<text x="192.4" y="153.6">PA31(SWDIO/SER1:3+)</text>
<text x="211.1" y="150.9">45</text>
<text x="211.1" y="152.7">46</text>
<text x="162.4" y="158.3">18</text>
<text x="162.4" y="160.2">35</text>
<text x="166.1" y="159.1">GND</text>
<text x="166.1" y="161">GND</text>
<text x="198" y="157.3">PB10(SER4:2+)</text>
<text x="198" y="161">PB22(SER5:2+)</text>
<text x="198.1" y="159.1">PB11(SER4:3+)</text>
<text x="211.1" y="158.3">20</text>
<text x="211.1" y="156.4">19</text>
<text x="211.1" y="160.2">37</text>
<text x="162.4" y="162">42</text>
<text x="166.1" y="162.8">GND</text>
<text x="198" y="162.8">PB23(SER5:3+)</text>
<text x="211.1" y="162">38</text>
</g>
<text font-size="1.5" fill="#808080" x="41.7" y="26.6">3.3V</text>
<g font-size="1.3" fill="#808080">
<text x="207.9" y="46.3">VBUS</text>
<text x="225.7" y="50">U5</text>
<text x="172.6" y="61.2">VBUS</text>
<text x="207.9" y="65.6">GND GND</text>
<text x="222.8" y="65.6">GND</text>
<text x="225.7" y="60.1">AP2112/MIC5219</text>
<text x="246.9" y="65.6">GND</text>
<text x="176.8" y="76.6">VBUS</text>
<text x="153.5" y="108.9">RESET</text>
<text x="46.4" y="118.1">SWDIO</text>
<text x="215.5" y="114.4">SDA_INT</text>
<text x="215.5" y="116.3">SCL_INT</text>
<text x="215.5" y="118.1">SPO2_IR_D1</text>
<text x="46.4" y="125.6">RESET</text>
<text x="46.4" y="120">SWCLK</text>
<text x="215.5" y="125.6">OFF_PIN_D2</text>
<text x="215.5" y="120">SPO2_RED_D0</text>
<text x="104" y="129.5" transform="rotate(-90 104 129.5)">LED2</text>
<text x="109.3" y="129.6" transform="rotate(-90 109.3 129.6)">BLUE</text>
<text x="215.5" y="129.3">SPO2_IR_D11</text>
<text x="215.5" y="131.2">SPO2_IR_D13</text>
<text x="215.5" y="127.4">D5_JACK_DETECT</text>
<text x="111.3" y="132.5">GND</text>
<text x="151.5" y="134.9">HB_LED_D14</text>
<text x="156.3" y="136.7">AREF</text>
<text x="215.5" y="133">SPO2_LED_D10/1</text>
<text x="215.5" y="134.9">SPO2_LED_D12/1</text>
<text x="215.5" y="136.7">INT_PIN_D6</text>
<text x="150.5" y="142.3">BATM_STATUS</text>
<text x="153.5" y="140.4">STAT2_A4</text>
<text x="153.5" y="138.6">STAT1_A3</text>
<text x="215.5" y="140.4">SDA</text>
<text x="215.5" y="142.3">SCL</text>
<text x="215.5" y="138.6">PGD_D7</text>
<text x="25.3" y="146">RESET</text>
<text x="148.5" y="149.7">READ_SPO2_A1/1</text>
<text x="151.9" y="146">LBO_PIN_A5</text>
<text x="158.1" y="144.2">D9</text>
<text x="215.5" y="149.7">USB_HOST_EN</text>
<text x="215.5" y="147.9">TX_LED</text>
<text x="215.5" y="144.2">USB_D_N</text>
<text x="215.5" y="146">USB_D_P</text>
<text x="143.3" y="151.6">SPO2_CONNECTION_A2/1</text>
<text x="215.5" y="151.6">SWCLK</text>
<text x="215.5" y="153.5">SWDIO</text>
</g>
<g font-size="1.3" fill="#c90d0c">
<text x="34.7" y="65.4">SensorHub</text>
<text x="36.1" y="66.8">outline</text>
<text x="32.4" y="80">U$10</text>
</g>
<g font-size="1" fill="#808080">
<text x="213.1" y="121.8">PA12 is SPI MISO (on SPI header).</text>
<text x="213.1" y="123.6">PA13 is DGI GPIO0 (goes to EDBG).</text>
<text x="157.6" y="140.3">PA5 is A4</text>
<text x="155.8" y="147.8">RX_LED</text>
<text x="157.5" y="145.9">PB2 is A5</text>
<text x="213.3" y="159.9">PB22/23 are TXD/RXD to the EDBG</text>
<text x="213.3" y="156.1">PB10/11 are MOSI/SCK to SPI header.</text>
</g>
</svg>
